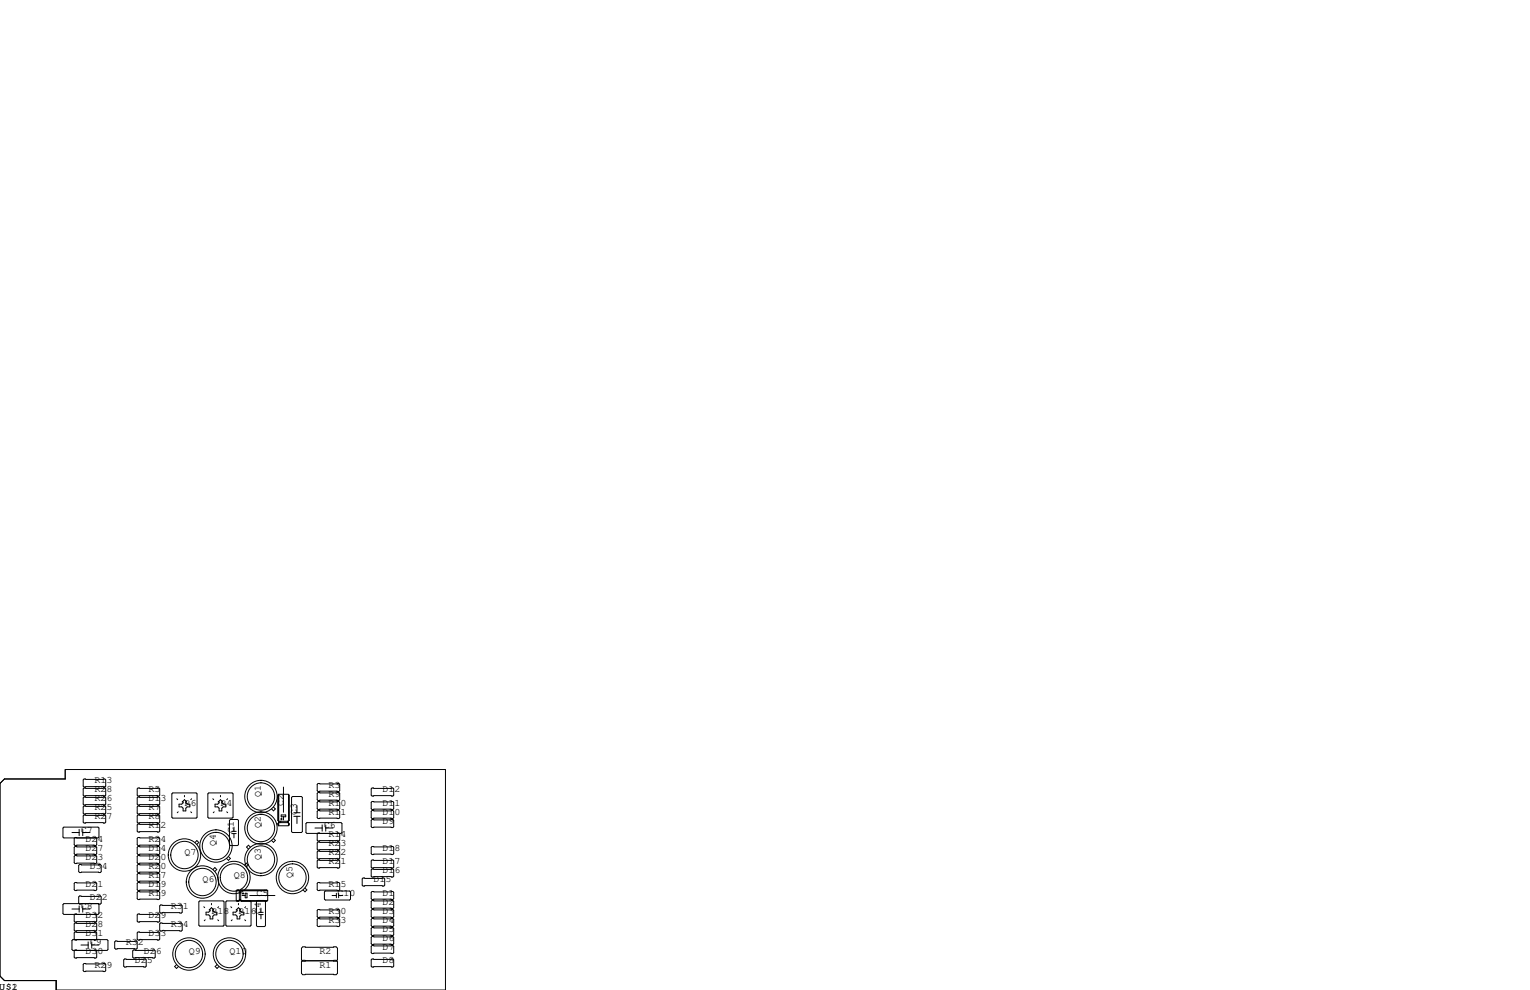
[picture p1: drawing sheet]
<svg xmlns="http://www.w3.org/2000/svg" width="432mm" height="279mm" viewBox="0 0 432 279" stroke-linecap="round" stroke-linejoin="round" font-family="sans-serif">
<g fill="none" stroke="#000" stroke-width=".28">
<path d="M1.3 219.8h17.1v-2.6h107.3v62.2h-109.8v-2.7h-14.6l-1.3-1.2v-54.4zM23.7 219.8h5.9l.2 .3v1.8l-.2 .2h-5.9l-.2-.2v-1.8zM18 233.4h9.7l.2 .3v2.5l-.2 .3h-9.7l-.2-.3v-2.5zM20.3 235h2M21.2 238.9h5.8l.3 .2v1.8l-.3 .3h-5.8l-.3-.3v-1.8zM21.7 236.5l-.5-.1-.3 .2v1.8l.3 .2h5.8l.3-.2v-1.8l-.3-.2-.5 .1M22.3 234.1v1.7M23.4 235h2M23.4 234.1v1.7M23.7 224.9h5.9l.2 .3v1.8l-.2 .2h-5.9l-.2-.2v-1.8zM23.7 222.4h5.9l.2 .2v1.8l-.2 .3h-5.9l-.2-.3v-1.8zM23.7 227.5h5.9l.2 .2v1.8l-.2 .2h-5.9l-.2-.2v-1.8z"/>
<path d="M23.7 230h5.9l.2 .3v1.7l-.2 .3h-5.9l-.2-.3v-1.7zM38.7 225.2l.3-.3h5.8l.3 .3v1.8l-.3 .2h-5.8l-.3-.2zM38.7 222.6l.3-.2h5.8l.3 .2v1.8l-.3 .3h-5.8l-.3-.3zM38.7 227.7l.3-.2h5.8l.3 .2v1.8l-.3 .2h-5.8l-.3-.2zM38.7 232.8l.3-.3h5.8l.3 .3v1.8l-.3 .2h-5.8l-.3-.2zM38.7 239.1l.3-.2h5.8l.3 .2v1.8l-.3 .3h-5.8l-.3-.3zM39 230h5.8l.3 .3v1.7l-.3 .3h-5.8l-.3-.3v-1.7zM39 236.4h5.8l.3 .2v1.8l-.3 .2h-5.8l-.3-.2v-1.8zM48.8 223.8h6.6l.2 .2v6.6l-.2 .3h-6.6l-.3-.3v-6.6zM49.9 225.4l.3 .3M50.3 229.1l-.3 .3M50.5 227h.8l.4-.4v-.3h-.3l.7-.6 .6 .6h-.3v.3l.4 .4h.8v.7h-.8l-.4 .4v.8h-.7v-.8l-.4-.4h-.8z"/>
<path d="M52.1 224.5v.4M53.8 229.1l.3 .3M54.1 225.4l-.3 .3M55 237.8l.6-.6 .5 .6-.5 .5M58.9 223.8h6.6l.3 .2v6.6l-.3 .3h-6.6l-.2-.3v-6.6zM60.1 225.4l.2 .3M60.4 229.1l-.2 .3M60.7 227h.8l.3-.4v-.3h-.2l.6-.6 .7 .6h-.3v.3l.4 .4h.7v.7h-.7l-.4 .4v.8h-.8v-.8l-.3-.4h-.8zM62.2 224.5v.4M64 229.1l.2 .3M64.2 225.4l-.2 .3M65 231.3h2l.3 .2v6.9l-.3 .2h-2l-.2-.2v-6.9z"/>
<path d="M65.4 235.3h1.3M65.4 234.6h1.3M66 233.4v1.2M66 235.3v1.2M70.7 239.1l-.6-.6-.5 .6 .5 .5M77.2 236.7l.5 .5-.5 .5-.6-.5M77.2 227.8l.5 .5-.5 .5-.6-.5M78.5 224.4v7.1M78.5 232.4v.4M78.7 224.2l-.3 .2v7.1l.3 .3h2.6M78.7 224.2v8.9M78.7 224.2l2.8 .1"/>
<path d="M78.8 231.9v.1M79.2 231.1h.5M79.2 231.8v.4M79.4 230h1.2v.5h-1.2zM79.4 230.9v.5M80 222.1v7.1M80 230.5v.9M81.2 231.8v.4M81.3 231.8v.4M81.3 232.2l.2 .1M81.3 232.2h-2.6l-.3 .2v.4l.3 .3M81.5 224.3v7.2"/>
<path d="M81.5 232.3v.5M81.5 224.3v7.4M81.5 232.3v.6M81.5 231.5h.1M81.5 232.8h.1M81.6 232.8l-.3 .3h-2.6M81.6 231.5l-.3 .3M82.5 224.8h2.6l.2 .2v9.7l-.2 .3h-2.6l-.2-.3v-9.7zM82.9 230.4h1.8M82.9 229.4h1.8M83.8 227.3v2.1M83.8 230.4v2"/>
<path d="M86.3 232.4l.3-.2h9.7l.2 .2v2.6l-.2 .2h-9.7l-.3-.2zM88.9 233.7h2M89.5 221.4l.3-.3h5.8l.3 .3v1.7l-.3 .3h-5.8l-.3-.3zM89.5 223.9l.3-.2h5.8l.3 .2v1.8l-.3 .2h-5.8l-.3-.2zM89.5 226.4l.3-.2h5.8l.3 .2v1.8l-.3 .3h-5.8l-.3-.3zM89.5 229l.3-.3h5.8l.3 .3v1.8l-.3 .2h-5.8l-.3-.2zM89.5 237.9l.3-.3h5.8l.3 .3v1.8l-.3 .2h-5.8l-.3-.2zM90.3 235.2l-.5-.1-.3 .2v1.8l.3 .3h5.8l.3-.3v-1.8l-.3-.2-.5 .1M90.9 232.8v1.8M91.9 233.7h2.1M91.9 232.8v1.8M104.8 222.6l.2-.2h5.9l.2 .2v1.8l-.2 .3h-5.9l-.2-.3z"/>
<path d="M104.8 226.4l.2-.2h5.9l.2 .2v1.8l-.2 .3h-5.9l-.2-.3zM104.8 229l.2-.3h5.9l.2 .3v1.8l-.2 .2h-5.9l-.2-.2zM104.8 231.5l.2-.2h5.9l.2 .2v1.8l-.2 .3h-5.9l-.2-.3zM104.8 239.1l.2-.2h5.9l.2 .2v1.8l-.2 .3h-5.9l-.2-.3zM20.3 256.5h2M21.2 249.1h5.8l.3 .2v1.8l-.3 .2h-5.8l-.3-.2v-1.8zM21.2 241.4h5.8l.3 .3v1.8l-.3 .2h-5.8l-.3-.2v-1.8zM21.7 258.1l-.5-.2-.3 .3v1.8l.3 .2h5.8l.3-.2v-1.8l-.3-.3-.5 .2M22.2 244.2l.3-.2h5.8l.3 .2v1.8l-.3 .3h-5.8l-.3-.3zM22.3 255.7v1.7M23 255l-.5 .1-.3-.2v-1.8l.3-.2h5.8l.3 .2v1.8l-.3 .2-10.3-.1-.2 .3v2.5l.2 .3h9.7l.2-.3v-2.5l-.2-.3M23.4 255.7v1.7"/>
<path d="M23.4 256.5h2M38.7 241.7l.3-.3h5.8l.3 .3v1.8l-.3 .2h-5.8l-.3-.2zM38.7 244.2l.3-.2h5.8l.3 .2v1.8l-.3 .3h-5.8l-.3-.3zM39 251.6h5.8l.3 .2v1.8l-.3 .3h-5.8l-.3-.3v-1.8zM39 246.5h5.8l.3 .3v1.7l-.3 .3h-5.8l-.3-.3v-1.7zM39 249.1h5.8l.3 .2v1.8l-.3 .2h-5.8l-.3-.2v-1.8zM39 257.9h5.8l.3 .3v1.8l-.3 .2h-5.8l-.3-.2v-1.8zM45.3 255.4h5.9l.2 .3v1.7l-.2 .3h-5.9l-.2-.3v-1.7zM56.4 254.3h6.6l.2 .2v6.6l-.2 .3h-6.6l-.3-.3v-6.6zM57.5 255.9l.3 .3M57.9 259.6l-.3 .2M58.2 257.4h.7l.4-.3v-.3h-.3l.7-.6 .6 .6h-.2v.3l.3 .3h.8v.8h-.8l-.3 .4v.7h-.8v-.7l-.4-.4h-.7z"/>
<path d="M59.7 255v.4M60.1 245.4l.5-.5 .6 .5-.6 .5M61.5 259.6l.2 .2M61.7 255.9l-.2 .3M64.5 241.7l.5 .6-.5 .5-.6-.5M65.1 255.9l.3 .3M65.5 259.6l-.2 .2M65.8 257.4h.7l.4-.3v-.3h-.2l.6-.6 .6 .6h-.2v.3l.4 .3h.7v.8h-.7l-.4 .4v.7h-.8v-.7l-.4-.4h-.7zM66.7 251.4l.2-.3h.4l.3 .3v2.7M66.7 251.4v2.7l.2 .2M66.7 251.4h8.9M66.8 254.2h.6"/>
<path d="M66.9 251.3h.4M66.9 254.3h.1M67.3 255v.4M67.6 252h.3M67.6 254.1l-.3 .2h-.4M67.6 254.1h.3M67.6 253.9h.3M67.6 254h.3M67.7 251.5h.1M67.9 254.1l.3 .2M68.1 254.2h7.3M68.2 251.3h7.1"/>
<path d="M68.2 254.3h.1M68.3 252.7h.9M68.3 252.2h.5M68.6 251.9v.5M69 244.1l.5-.5 .6 .5-.6 .6M69.1 259.6l.2 .2M69.2 252.1h.5v1.3h-.5zM69.3 255.9l-.2 .3M70.5 252.7h7.1M70.6 254.3l.3 .2v6.6l-.3 .3h-6.6l-.3-.3v-6.6l.3-.2h11.3M72.4 254.4l.2-.3h2.1l.2 .3v6.8l-.2 .3h-2.1l-.2-.3zM73 258.1h1.3"/>
<path d="M73 257.5h1.3M73.6 256.3v1.2M73.6 258.1v1.2M75.6 251.4l-.3-.3h-7.1l-.3 .3v2.7M75.6 251.4v2.7l-.3 .2h-7.1M86.1 250.6l.5 .6-.5 .5-.6-.5M89.5 256.9l.3-.2h5.8l.3 .2v1.8l-.3 .3h-5.8l-.3-.3zM89.5 259.5l.3-.3h5.8l.3 .3v1.7l-.3 .3h-5.8l-.3-.3zM89.5 249.3l.3-.2h5.8l.3 .2v1.8l-.3 .2h-5.8l-.3-.2zM89.5 240.4l.3-.2h5.8l.3 .2v1.8l-.3 .2h-5.8l-.3-.2zM89.5 243l.3-.3h5.8l.3 .3v1.7l-.3 .3h-5.8l-.3-.3zM91.6 251.7l.2-.2h6.9l.2 .2v2.1l-.2 .2h-6.9l-.2-.2z"/>
<path d="M93.7 252.7h1.2M94.9 252.1v1.3M95.6 252.7h1.2M95.6 252.1v1.3M102.2 248l.3-.2h5.8l.3 .2v1.8l-.3 .3h-5.8l-.3-.3zM104.8 251.8l.2-.2h5.9l.2 .2v1.8l-.2 .3h-5.9l-.2-.3zM104.8 243l.2-.3h5.9l.2 .3v1.7l-.2 .3h-5.9l-.2-.3zM104.8 245.5l.2-.3h5.9l.2 .3v1.8l-.2 .2h-5.9l-.2-.2zM104.8 254.4l.2-.3h5.9l.2 .3v1.8l-.2 .2h-5.9l-.2-.2zM104.8 256.9l.2-.2h5.9l.2 .2v1.8l-.2 .3h-5.9l-.2-.3zM104.8 259.5l.2-.3h5.9l.2 .3v1.7l-.2 .3h-5.9l-.2-.3zM20.6 265.2h9.6l.3 .2v2.6l-.3 .2h-9.6l-.3-.2v-2.6z"/>
<path d="M21.2 260.5h5.8l.3 .2v1.8l-.3 .3h-5.8l-.3-.3v-1.8zM21.7 265.2l-.5 .1-.3-.2v-1.8l.3-.3h5.8l.3 .3v1.8l-.3 .2-.5-.1M21.7 268.2l-.5-.1-.3 .3v1.7l.3 .3h5.8l.3-.3v-1.7l-.3-.3-.5 .1M22.8 266.7h2.1M23.7 271.9h5.9l.2 .3v1.7l-.2 .3h-5.9l-.2-.3v-1.7zM24.9 265.8v1.8M25.9 266.7h2M25.9 265.8v1.8M32.6 265.6h5.9l.2 .2v1.8l-.2 .2h-5.9l-.2-.2v-1.8zM35.2 270.6h5.8l.3 .3v1.8l-.3 .2h-5.8l-.3-.2v-1.8zM37.7 268.1h5.8l.3 .3v1.7l-.3 .3h-5.8l-.2-.3v-1.7zM39 263h5.8l.3 .3v1.8l-.3 .2h-5.8l-.3-.2v-1.8z"/>
<path d="M45.3 260.5h5.9l.2 .2v1.8l-.2 .3h-5.9l-.2-.3v-1.8zM49.8 272.2l-.5 .6 .5 .5 .6-.5M61.3 272.2l-.6 .6 .6 .5 .5-.5M86.2 271.2l-.7 .1-.4-.4v-3.3l.4-.4h9.4l.3 .4v3.3l-.3 .4-.8-.1M86.2 271.2l-.7-.2-.4 .4v3.3l.4 .4h9.4l.3-.4v-3.3l-.3-.4-.8 .2M86.2 271.2h7.9M104.8 262l.2-.2h5.9l.2 .2v1.8l-.2 .2h-5.9l-.2-.2zM104.8 264.5l.2-.2h5.9l.2 .2v1.8l-.2 .3h-5.9l-.2-.3zM104.8 267.1l.2-.3h5.9l.2 .3v1.8l-.2 .2h-5.9l-.2-.2zM104.8 270.9l.2-.3h5.9l.2 .3v1.8l-.2 .2h-5.9l-.2-.2z"/>
<circle cx="60.9" cy="238.8" r="3.9"/>
<circle cx="60.9" cy="238.8" r="4.6"/>
<circle cx="73.6" cy="224.8" r="3.9"/>
<circle cx="73.6" cy="233.7" r="3.9"/>
<circle cx="73.6" cy="224.8" r="4.6"/>
<circle cx="73.6" cy="233.7" r="4.6"/>
<circle cx="52.1" cy="241.3" r="4.6"/>
<circle cx="52.1" cy="241.3" r="3.9"/>
<circle cx="57.1" cy="248.9" r="3.9"/>
<circle cx="57.1" cy="248.9" r="4.6"/>
<circle cx="66" cy="247.7" r="3.9"/>
<circle cx="66" cy="247.7" r="4.6"/>
<circle cx="73.6" cy="242.6" r="4.6"/>
<circle cx="73.6" cy="242.6" r="3.9"/>
<circle cx="82.5" cy="247.7" r="3.9"/>
<circle cx="82.5" cy="247.7" r="4.6"/>
<circle cx="53.3" cy="269.2" r="4.6"/>
<circle cx="53.3" cy="269.2" r="3.9"/>
<circle cx="64.8" cy="269.2" r="4.6"/>
<circle cx="64.8" cy="269.2" r="3.9"/>
</g>
<g font-size="2.8">
<text x="26.7" y="221">R13</text>
<text x="26.7" y="226.1">R26</text>
<text x="26.7" y="223.5">R28</text>
<text x="41.9" y="226.1">D13</text>
<text x="41.9" y="223.5">R5</text>
<text x="52.1" y="227.3">R6</text>
<text x="62.2" y="227.3">R4</text>
<text x="73.6" y="224.8" transform="rotate(-90 73.6 224.8)">Q1</text>
<text x="80" y="227.3" transform="rotate(-90 80 227.3)">C2</text>
<text x="92.7" y="222.3">R3</text>
<text x="92.7" y="224.8">R9</text>
<text x="92.7" y="227.3">R10</text>
<text x="107.9" y="227.3">D11</text>
<text x="107.9" y="223.5">D12</text>
<text x="26.7" y="228.6">R25</text>
<text x="26.7" y="231.1">R27</text>
<text x="41.9" y="228.6">R7</text>
<text x="41.9" y="231.1">R8</text>
<text x="41.9" y="233.7">R12</text>
<text x="73.6" y="233.7" transform="rotate(-90 73.6 233.7)">Q2</text>
<text x="83.8" y="229.9" transform="rotate(-90 83.8 229.9)">C3</text>
<text x="91.4" y="233.7">C6</text>
<text x="92.7" y="229.9">R11</text>
<text x="107.9" y="232.4">D9</text>
<text x="107.9" y="229.9">D10</text>
<text x="22.8" y="235">C7</text>
<text x="24.1" y="237.5">D24</text>
<text x="41.9" y="237.5">R24</text>
<text x="60.9" y="238.8" transform="rotate(-90 60.9 238.8)">Q4</text>
<text x="66" y="235" transform="rotate(-90 66 235)">C1</text>
<text x="92.7" y="236.2">R14</text>
<text x="92.7" y="238.8">R23</text>
<text x="24.1" y="240">D27</text>
<text x="24.1" y="242.6">D23</text>
<text x="25.4" y="245.1">D34</text>
<text x="41.9" y="240">D14</text>
<text x="41.9" y="245.1">R20</text>
<text x="41.9" y="242.6">D20</text>
<text x="52.1" y="241.3">Q7</text>
<text x="73.6" y="242.6" transform="rotate(-90 73.6 242.6)">Q3</text>
<text x="92.7" y="243.8">R21</text>
<text x="92.7" y="241.3">R22</text>
<text x="107.9" y="243.8">D17</text>
<text x="107.9" y="240">D18</text>
<text x="24.1" y="250.2">D21</text>
<text x="41.9" y="250.2">D19</text>
<text x="41.9" y="247.7">R17</text>
<text x="57.1" y="248.9">Q6</text>
<text x="66" y="247.7">Q8</text>
<text x="82.5" y="247.7" transform="rotate(-90 82.5 247.7)">Q5</text>
<text x="92.7" y="250.2">R15</text>
<text x="105.4" y="248.9">D15</text>
<text x="107.9" y="246.4">D16</text>
<text x="22.8" y="256.5">C8</text>
<text x="25.4" y="254">D22</text>
<text x="41.9" y="252.7">R19</text>
<text x="48.2" y="256.5">R31</text>
<text x="59.7" y="257.8">R18</text>
<text x="67.3" y="257.8">R16</text>
<text x="72.4" y="252.7">C5</text>
<text x="73.6" y="257.8" transform="rotate(-90 73.6 257.8)">C4</text>
<text x="92.7" y="257.8">R30</text>
<text x="95.2" y="252.7">C10</text>
<text x="107.9" y="252.7">D1</text>
<text x="107.9" y="255.3">D2</text>
<text x="107.9" y="257.8">D3</text>
<text x="24.1" y="261.6">D28</text>
<text x="24.1" y="259.1">D32</text>
<text x="41.9" y="259.1">D29</text>
<text x="48.2" y="261.6">R34</text>
<text x="92.7" y="260.4">R33</text>
<text x="107.9" y="262.9">D5</text>
<text x="107.9" y="260.4">D4</text>
<text x="24.1" y="269.2">D30</text>
<text x="24.1" y="264.2">D31</text>
<text x="25.4" y="266.7">C9</text>
<text x="35.5" y="266.7">R32</text>
<text x="40.6" y="269.2">D26</text>
<text x="41.9" y="264.2">D33</text>
<text x="53.3" y="269.2">Q9</text>
<text x="64.8" y="269.2">Q10</text>
<text x="90.2" y="269.2">R2</text>
<text x="107.9" y="265.4">D6</text>
<text x="107.9" y="268">D7</text>
<text x="26.7" y="273.1">R29</text>
<text x="38.1" y="271.8">D25</text>
<text x="90.2" y="273.1">R1</text>
<text x="107.9" y="271.8">D8</text>
<text x="0" y="279.4">U$1</text>
<text x="3.4" y="279.4">2</text>
</g>
</svg>
